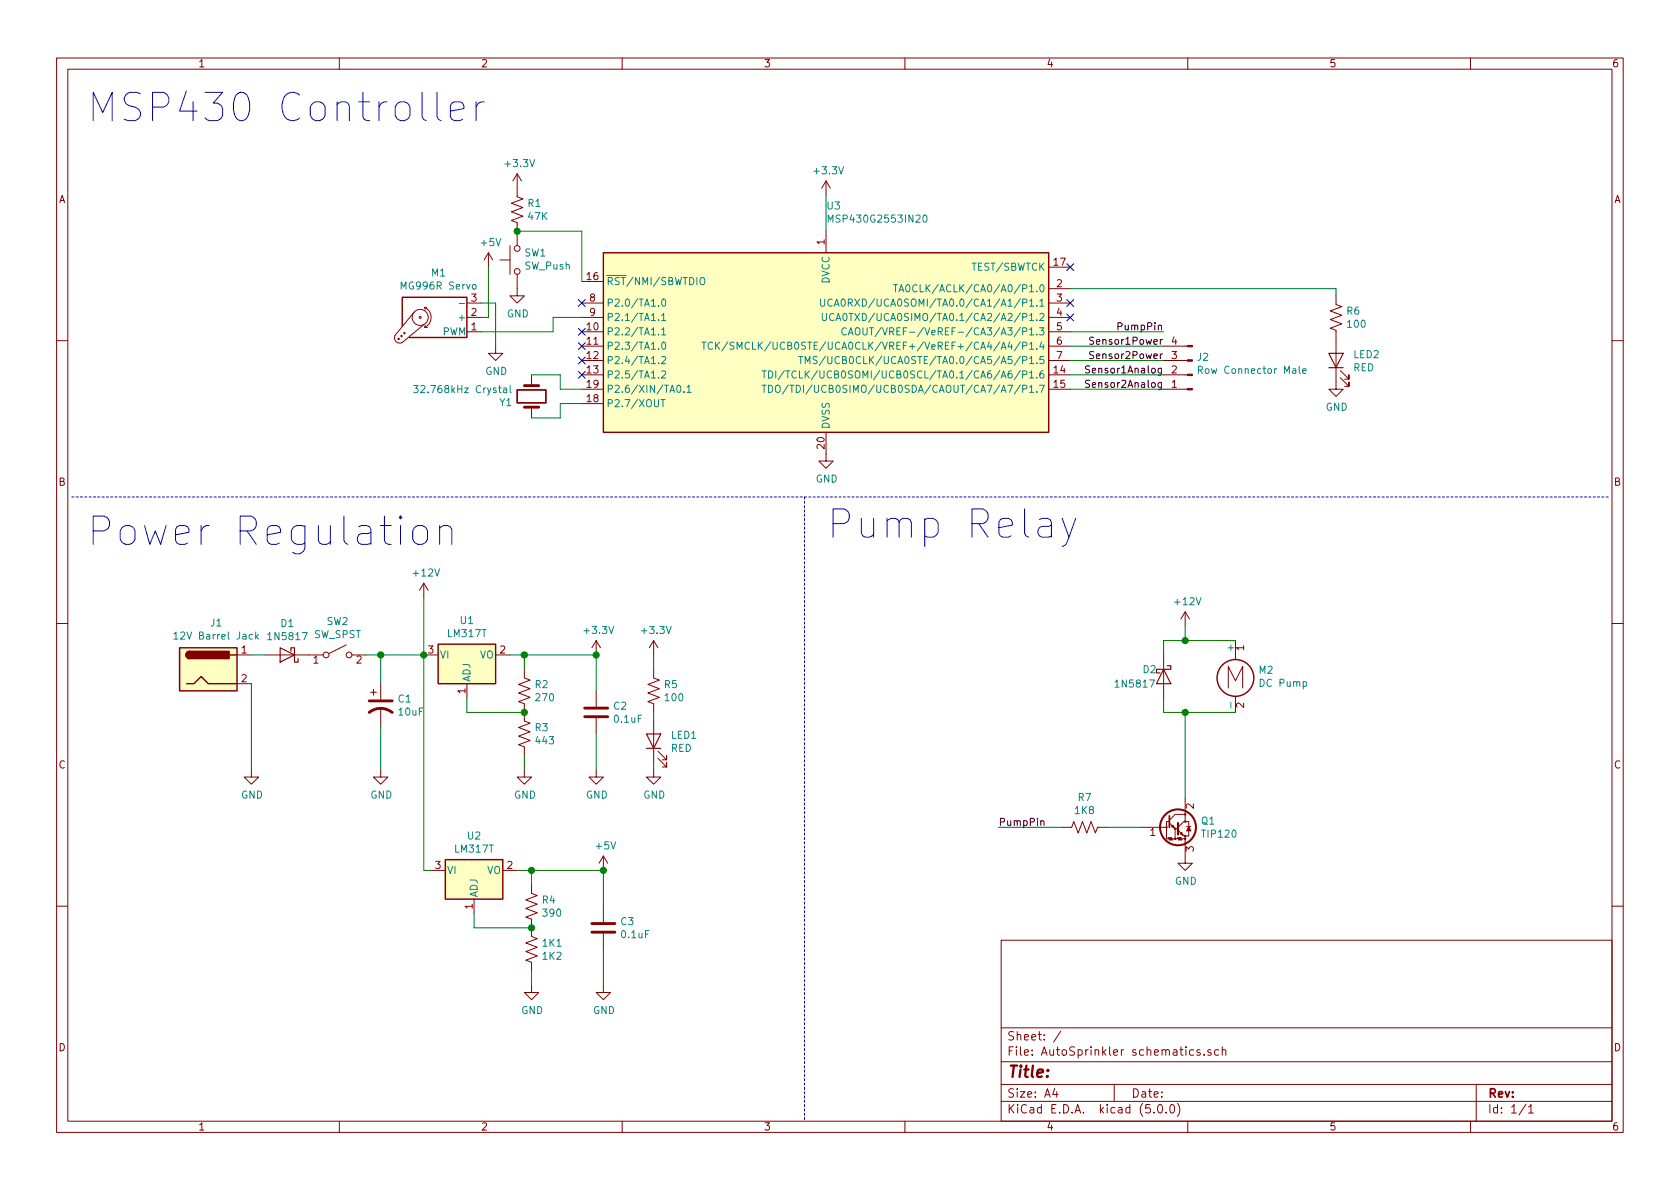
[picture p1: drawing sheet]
<svg xmlns="http://www.w3.org/2000/svg" width="297mm" height="210mm" viewBox="0 0 297 210" stroke-linecap="round" stroke-linejoin="round" font-family="sans-serif">
<g fill="none" stroke="#840000" stroke-width=".18">
<path d="M10 10.3h277v189.9h-277zM12 12.2h273v186.1h-273zM60 10.3v1.9M110 10.3v1.9M160 10.3v1.9M210 10.3v1.9M260 10.3v1.9M91.4 30.7v4.1l1.1 .4-2.1 .7 2.1 .8-2.1 .8 2.1 .7-2.1 .8 1 .4v4M91.4 30.7l-.7 1.3M91.4 30.7l.8 1.3M146 32v2.5M146 32l-.7 1.3"/>
<path d="M146 32l.8 1.3M73.3 55.1l-3.5 4.2a.95 .95 0 0 0 .2 1.1 .95 .95 0 0 0 1.1 .2l3.8-3.2M75.1 54.4a1.94 1.94 0 0 1 1.1 1.7 1.94 1.94 0 0 1-1.1 1.8M75.1 54.4h.3M75.1 54.4l.1 .3M75.1 57.9h.5M75.2 57.5l-.1 .4M82.5 58.7h2.6M82.5 53.6h2.6M82.5 56.1h2.6M86.4 44.7l-.8 1.3M86.4 44.7v2.5"/>
<path d="M86.4 44.7l.7 1.3M88.4 46h1.8M90.2 43.4v5.1M91.4 48.5v3.8h1.3l-1.3 1.3-1.2-1.3h1.2M102.9 58.7h3.8M102.9 49.8h3.8M102.9 53.6h3.8M102.9 56.1h3.8M146 40.9v3.8M185.4 58.7h3.8M185.4 47.2h3.8M185.4 51h3.8"/>
<path d="M185.4 53.6h3.8M185.4 56.1h3.8M236.2 52.3v1.5l1 .4-2 .8 2 .7-2 .8 2 .8-2 .7 1 .4v10.4h1.3l-1.3 1.3-1.3-1.3h1.3M10 60.2h2M87.6 61.2v1.3h1.3l-1.3 1.2-1.2-1.2h1.2M94 66.3v1.9M94 72v1.9M102.9 61.2h3.8M102.9 63.7h3.8M102.9 66.3h3.8M102.9 68.8h3.8M102.9 71.4h3.8"/>
<path d="M146 76.4v5.1h1.3l-1.3 1.3-1.2-1.3h1.2M185.4 61.2h3.8M185.4 63.7h3.8M185.4 66.3h3.8M185.4 68.8h3.8M205.7 61.2h4.3M205.7 63.7h4.3M205.7 66.3h4.3M205.7 68.8h4.3M237 66.8l1.5 1.5v-.7v.7h-.8M237 65.5l1.5 1.6v-.8v.8h-.8M285 60.2h2"/>
<path d="M10 110.3h2M41.9 115.8h2.5M47 115.8h10.1M61.2 114l-3 1.6M62.2 115.8h2.6M74.9 115.8h2.6M74.9 103.1l-.7 1.3M74.9 103.1v2.6M74.9 103.1l.8 1.3M87.6 115.8h2.6M92.7 118.4v1.5l1 .4-2 .7 2 .8-2 .7 2 .8-2 .8 1 .4v3l1 .4-2 .7 2 .8-2 .8 2 .7-2 .8 1 .4v1.5M105.4 113.3l-.8 1.2"/>
<path d="M105.4 113.3v2.5M105.4 113.3l.8 1.2M115.6 118.4v1.5l1 .4-2 .7 2 .8-2 .7 2 .8-2 .8 1 .4v1.5M115.6 113.3v2.5M115.6 113.3l-.8 1.2M115.6 113.3l.7 1.2M205.7 115.8v7.6M209.5 108.2v2.5M209.5 108.2l-.7 1.3M209.5 108.2l.8 1.3M218.4 113.3v3.3M285 110.3h2"/>
<path d="M41.9 120.9h2.5M44.4 136.1v1.3h1.3l-1.3 1.3-1.2-1.3h1.2M65.5 122.4h1M66 121.9v1M67.3 136.1v1.3h1.3l-1.3 1.3-1.3-1.3h1.3M67.3 120.9v2.8M67.3 125.2v3.3M82.5 120.9v2.5M92.7 136.1v1.3h1.3l-1.3 1.3-1.3-1.3h1.3M105.4 136.1v1.3h1.3l-1.3 1.3-1.3-1.3h1.3M105.4 122.2v2.8M105.4 127v2.8"/>
<path d="M115.6 136.1v1.3h1.2l-1.2 1.3-1.3-1.3h1.3M115.6 127.2v7.7M116.3 134.1l1.6 1.5v-.7v.7h-.8M116.3 132.8l1.6 1.6v-.8v.8h-.8M217.2 121.7v-3.8l1.2 2.5 1.3-2.5v3.8M218.4 123.1v2.9M76.2 153.9h2.5M83.8 159v2.5M88.9 153.9h2.5M94 156.5v1.5l1 .4-2 .7 2 .8-2 .7 2 .8-2 .8 1 .4v3l1 .4-2 .7 2 .8-2 .8 2 .7-2 .8 1 .4v1.5M106.7 151.4v2.5M106.7 151.4l-.8 1.2"/>
<path d="M106.7 151.4l.7 1.2M188 146.3h1.5l.4-1 .7 2 .8-2 .8 2 .7-2 .8 2 .4-1h1.5M201.9 146.3h4.2M206.8 145.5l1 1.1h.5M206.8 145.3h-.6v3h.3l.1-.2 .2 .5 .1-.5 .1 .5 .1-.5 .2 .5 .1-.3h.4M206.8 145l1-1h1.7v1.3h-.2l-1 1M207.1 146.2l.3-.3 .2 .5zM207.8 146.6v1.7h.4l.1-.2 .1 .5 .1-.5 .2 .5 .1-.5 .1 .5 .1-.3h.5M208.3 146.8l1 1h.2v.5M208.7 147.4l.2-.2 .3 .5zM209.5 148.3v4.3h1.3l-1.3 1.3-1.2-1.3h1.2M209.5 141.2v2.7"/>
<path d="M209.5 145.3h.7v.9M209.8 146.2h.8M210.2 146.9v.9h-.7M10 160.2h2M94 174.2v1.3h1.2l-1.2 1.3-1.3-1.3h1.3M106.7 174.2v1.3h1.2l-1.2 1.3-1.3-1.3h1.3M106.7 160.3v2.8M106.7 165.1v2.8M177 166.3h108v32h-108zM285 160.2h2M60 198.3v1.9M110 198.3v1.9"/>
<path d="M160 198.3v1.9M177 194.8h108M177 191.8h108M177 187.8h108M177 181.8h108M186.5 192.5l-.4 1h1M186.8 193v1M187.6 182.3l-1.3 2M197 191.8v3M204 196.7v.1M204.8 195.5l.4-.2a.94 .94 0 0 1 0 1.5 .79 .79 0 0 1-.4-1.3zM206.2 196.7v.1"/>
<path d="M207 195.4l.3-.1a.94 .94 0 0 1 0 1.5 .82 .82 0 0 1-.3-1.4zM208.2 195.1a1.71 1.71 0 0 1 0 2.3M210 198.3v1.9M211 185.7l-.4-.1-.3 .3 .1 .6 .2 .1 .4-.1M212.2 185.7l-.4-.1-.2 .2 .1 .2 .5 .2v.3h-.6M212.9 186.5v.1M214.1 185.7l-.4-.1-.2 .2 .1 .2 .5 .2v.3h-.6M215.5 185.7l-.5-.1-.2 .3v.6l.2 .1 .5-.1M216.1 185.7l.2-.1 .4 .1v.9M216.1 185.1v1.5M260 198.3v1.9M261 191.8v6.5"/>
<path d="M269.8 195.2l-1.2 2M270.3 195.8l.4-.5v1.5M270.3 196.8h.8"/>
<circle cx="70.5" cy="59.9" r=".13"/>
<circle cx="71" cy="59.4" r=".13"/>
<circle cx="71.5" cy="58.9" r=".13"/>
<circle cx="74.3" cy="56.1" r=".18"/>
<circle cx="74.3" cy="56.1" r="1.42"/>
<circle cx="91.4" cy="43.9" r=".51"/>
<circle cx="91.4" cy="48" r=".51"/>
<circle cx="57.7" cy="115.8" r=".51"/>
<circle cx="61.7" cy="115.8" r=".51"/>
<circle cx="206.2" cy="146.3" r=".13"/>
<circle cx="207.8" cy="146.6" r=".13"/>
<circle cx="207.8" cy="148.3" r=".13"/>
<circle cx="209.5" cy="148.3" r=".13"/>
<circle cx="209.5" cy="145.3" r=".13"/>
<circle cx="209.5" cy="147.8" r=".13"/>
<circle cx="209.5" cy="144" r=".13"/>
</g>
<g fill="#ffffc2" stroke="#ffffc2" stroke-width=".18">
<path d="M106.7 44.7h78.7v31.7h-78.7z"/>
<path d="M31.7 114.5h10.2v7.7h-10.2z"/>
<path d="M77.5 113.9h10.1v7h-10.1z"/>
<path d="M78.7 152h10.2v7h-10.2z"/>
</g>
<g fill="none" stroke="#840000" stroke-width=".25">
<path d="M71.1 57.7v-5.1h11.4v7.1h-10.1M106.7 44.7h78.7v31.7h-78.7zM31.7 114.5h10.2v7.7h-10.2zM33.5 115.2a.63 .63 0 0 0-.6 .6 .63 .63 0 0 0 .6 .7M40.6 115.8h1.3M77.5 113.9h10.1v7h-10.1zM33 120.9h1.3l1.3-1.3 1.2 1.3h5.1M78.7 152h10.2v7h-10.2z"/>
<circle cx="218.4" cy="119.9" r="3.3"/>
</g>
<g fill="none" stroke="#008484" stroke-width=".18">
<path d="M146.4 39.3v-1.3l.4 .9 .5-.9v1.3M163.3 38.1l.2-.1a.67 .67 0 0 1 .4 .7 .67 .67 0 0 1-.4 .6l-.3-.5zM81.2 53.7h.9M83.6 50.3h.3l.2 .1v.7h-.3l-.3-.2zM116.4 59.1v.1M116.4 56.6v.1M117 58.3l.3-.3v1.2M117 55.8l.3-.4v1.3M117 59.2h.7M117 56.7h.7M117.1 53l.2-.1a.69 .69 0 0 1 .4 .6 .69 .69 0 0 1-.4 .6l-.3-.2v-.2zM123.8 49.2l.3-.1a.45 .45 0 0 1 .5 .4v.4l-.2 .4h-.4a1.07 1.07 0 0 1-.2-1.1z"/>
<path d="M145.1 52.9v1l.2 .2h.4l.1-.2v-1M145.4 55.4v1.1l.2 .2 .4-.1 .1-.1v-1.1M147.1 53a.6 .6 0 0 0-.8 .4 .6 .6 0 0 0 .6 .7l.2-.1M147.4 55.5a.6 .6 0 0 0-.8 .5 .6 .6 0 0 0 .6 .7l.2-.1M147.5 54.1l.4-1.2 .5 1.2M147.6 53.8h.6M147.8 56.7l.4-1.3 .5 1.3M147.9 56.3h.6M148.8 53l.2-.1a.67 .67 0 0 1 .5 .6 .67 .67 0 0 1-.5 .6l-.2-.2-.1-.2zM149.1 55.5l.2-.1a.67 .67 0 0 1 .5 .7 .67 .67 0 0 1-.5 .6l-.2-.2-.1-.3zM149.6 58.1a.6 .6 0 0 0-.8 .4 .6 .6 0 0 0 .6 .7l.2-.1M150 59.2l.4-1.2 .4 1.2"/>
<path d="M150.1 58.9h.6M151.3 58.1a.45 .45 0 0 1 .7 0 .88 .88 0 0 1-.3 1.1h-.3a1.07 1.07 0 0 1-.1-1.1zM152.6 58v1l.2 .2h.3l.2-.2v-1M153.7 58h.8M154.1 58v1.2M158 50.3h.7M158.3 50.3v1.3M158.9 51.6l.5-1.3 .4 1.3M159.1 51.3h.6M160.3 50.5l.2-.2a.67 .67 0 0 1 .4 .7 .67 .67 0 0 1-.4 .6l-.3-.2-.1-.3zM73.1 68.2h.8l-.4 .5 .4 .1v.5l-.2 .1-.6-.1M89 68.7h.5l.1 .7"/>
<path d="M89.6 68.9l-.4 .1-.2 .1v.3h.6M90.2 68.2v1.1l.2 .1M116.9 70.7h.7M117 63.2l.5-.2 .2 .4v.2l-.8 .7h.8M117 65.7l.5-.1 .2 .3v.2l-.8 .7h.8M117.1 60.6l.2-.1a.69 .69 0 0 1 .4 .6 .69 .69 0 0 1-.4 .7l-.3-.3v-.2zM117.2 70.7v1.2M119.8 68.2l.2-.1a.69 .69 0 0 1 .4 .7 .69 .69 0 0 1-.4 .6l-.2-.1-.1-.4zM120.9 69.3v.1M121.5 68.5l.3-.4v1.3M121.5 69.4h.7M124.1 60.5h.7"/>
<path d="M124.5 60.5v1.3M126 60.6a.6 .6 0 0 0-.9 .4 .6 .6 0 0 0 .6 .8l.3-.2M126.5 60.5v1.3M126.7 61.1l.6 .7M127.3 60.5l-.8 .7M128.7 60.4l-1.1 1.7M129.8 60.6l-.5-.1-.2 .1v.3l.1 .2 .5 .1 .1 .3-.3 .3-.4-.1M130.3 61.8v-1.3l.5 .9 .4-.9v1.3M132.5 60.6a.6 .6 0 0 0-.8 .4 .6 .6 0 0 0 .6 .8l.2-.2M134.7 65.6h.8M134.7 68.1h.8M135.1 65.6v1.2"/>
<path d="M135.1 68.1v1.3M135.9 65.6a.64 .64 0 0 1 .7 .6 .64 .64 0 0 1-.7 .6zM135.9 68.1a.64 .64 0 0 1 .7 .7 .64 .64 0 0 1-.7 .6zM137.2 68.3a.45 .45 0 0 1 .7 0 .88 .88 0 0 1-.3 1.1l-.3-.1a1.07 1.07 0 0 1-.1-1zM137.2 65.6v1.2M138.7 65.5l-1.1 1.7M138.9 65.6h.7M139.3 65.6v1.2M139.4 68.1l-1.1 1.6M139.6 68.1h.8M140 68.1v1.3M140.8 65.7a.6 .6 0 0 0-.8 .4 .6 .6 0 0 0 .6 .7l.2-.1"/>
<path d="M141.2 63h.7M141.4 65.6v1.2h.5M141.6 63v1.3M142.4 64.3v-1.3l.4 1 .4-1v1.3M144.5 63.1l-.5-.1-.2 .2v.3l.6 .3 .1 .3-.3 .2h-.4M145.9 63l-1 1.6M146.4 63v1.1l.2 .2h.4l.1-.2v-1.1M184.1 60.4l-.3 .9h.8M211.9 65.4h.6v-.5l-.1-.1h-.5v1.2M229.7 64.8v1.1l.2 .1M230.3 65.6l.6-.1v-.3h-.4l-.2 .2 .1 .6h.5M30.7 112.1l.4-.3v1.2"/>
<path d="M30.7 113h.8M45.2 111.8v1.2M45.3 112.5l.4 .5M45.7 112.2l-.5 .5"/>
</g>
<path d="M91.4 69h5.1v2.2h-5.1zM206.8 144.3v2" fill="none" stroke="#840000" stroke-width=".3"/>
<path d="M92.7 72h2.5M92.7 68.2h2.5M65.3 126a3.3 3.3 0 0 1 4 0M65.3 123.9h4M103.4 126.7h4M103.4 125.2h4M104.6 164.8h4.1M104.6 163.3h4.1" fill="none" stroke="#840000" stroke-width=".51"/>
<path d="M234.9 62.5h2.6l-1.3 2.5zM234.9 65h2.6M49.5 114.5l2.6 1.3-2.6 1.3zM51.4 115.2v-.7h.7v2.6h.6v-.6M205.7 118.4l1.3 2.5h-2.5zM206.4 117.7h.6v.7h-2.5v.6h.6M114.3 129.8h2.5l-1.2 2.5zM114.3 132.3h2.5" fill="none" stroke="#840000" stroke-width=".2"/>
<g fill="none" stroke="#000084" stroke-width=".18">
<path d="M102.3 58.1l1.2 1.2M102.3 53l1.2 1.2M103.5 58.1l-1.2 1.2M103.5 53l-1.2 1.2M188.6 53l1.2 1.2M188.6 55.5l1.2 1.2M188.6 46.6l1.2 1.2M189.8 53l-1.2 1.2M189.8 55.5l-1.2 1.2M189.8 46.6l-1.2 1.2M102.3 65.7l1.2 1.2M102.3 63.1l1.2 1.3"/>
<path d="M102.3 60.6l1.2 1.2M103.5 65.7l-1.2 1.2M103.5 63.1l-1.2 1.3M103.5 60.6l-1.2 1.2"/>
</g>
<g fill="none" stroke="#008400" stroke-width=".18">
<path d="M146 34.5v6.4M85.1 53.6h2.5v7.6M86.4 47.2v8.9h-1.3M91.4 40.9h11.5v8.9M102.9 56.1h-5.1v2.6h-12.7M189.2 58.7h16.5M189.2 51h47v1.3M94 66.3h5.1v2.5h3.8M102.9 71.4h-3.8v2.5h-5.1M189.2 68.8h16.5M189.2 63.7h16.5M189.2 61.2h16.5"/>
<path d="M189.2 66.3h16.5M44.4 115.8h2.6M64.8 115.8h10.1M67.3 115.8v5.1M74.9 105.7v48.2h1.3M90.2 115.8h15.2v6.4M92.7 115.8v2.6M115.6 115.8v2.6M209.5 110.7v2.6M218.4 113.3h-12.7v2.5M44.4 120.9v15.2M67.3 128.5v7.6"/>
<path d="M82.5 123.4v2.6h10.2M92.7 133.6v2.5M105.4 129.8v6.3M115.6 126v1.2M115.6 134.9v1.2M205.7 123.4v2.6h12.7M209.5 126v15.2M91.4 153.9h15.3v6.4M94 153.9v2.6M176.5 146.3h11.5M195.6 146.3h6.3M83.8 161.5v2.6h10.2"/>
<path d="M94 171.7v2.5M106.7 167.9v6.3"/>
</g>
<path d="M193.4 59.7l-.5-.1-.2 .1 .1 .5 .5 .2 .1 .2-.3 .3-.4-.1M192.7 67.3l-.5-.1-.2 .2v.3l.5 .3 .2 .3-.3 .2-.5-.1M192.7 64.8l-.5-.1-.2 .1v.4l.5 .2 .2 .3-.3 .3-.5-.1M193.4 62.2l-.5-.1-.2 .2 .1 .4 .5 .2 .1 .3-.3 .2h-.4M184 145.3l.2-.2 .3 .1 .1 .8" fill="none" stroke="#000" stroke-width=".18"/>
<g fill="#008400" stroke="#008400" stroke-width=".25">
<circle cx="91.4" cy="40.9" r=".51"/>
<circle cx="67.3" cy="115.8" r=".51"/>
<circle cx="92.7" cy="126" r=".51"/>
<circle cx="92.7" cy="115.8" r=".51"/>
<circle cx="105.4" cy="115.8" r=".51"/>
<circle cx="94" cy="164.1" r=".51"/>
<circle cx="94" cy="153.9" r=".51"/>
<circle cx="106.7" cy="153.9" r=".51"/>
<circle cx="74.9" cy="115.8" r=".51"/>
<circle cx="209.6" cy="113.3" r=".51"/>
<circle cx="209.6" cy="126" r=".51"/>
</g>
<g fill="#840000" stroke="#840000" stroke-width=".25">
<path d="M33.1 115.4l.4-.2v1.3a.64 .64 0 0 1-.6-.4 .64 .64 0 0 1 .2-.7z"/>
<path d="M33.5 115.2h7v1.3h-7z"/>
</g>
<circle cx="208.3" cy="146.3" r="3.2" fill="none" stroke="#840000" stroke-width=".36"/>
<path d="M208.3 145.5v2.1" fill="none" stroke="#840000" stroke-width=".38"/>
<g fill="#840000" stroke="#840000" stroke-width=".18">
<path d="M210.2 146.2l.4 .7h-.8z"/>
<path d="M210 61.1h.8v.2h-.8z"/>
<path d="M210 63.6h.8v.3h-.8z"/>
<path d="M210 66.2h.8v.2h-.8z"/>
<path d="M210 68.7h.8v.3h-.8z"/>
</g>
<path d="M77.3 16.3v4.3l.2 .5 .5 .2M79.6 19.7l2.4-.5v-.5l-.2-.5-.5-.2h-1l-.4 .2-.3 .5v1.9l.3 .5 .4 .2h1l.5-.2M84.2 18v3.3M85.6 18a1.23 1.23 0 0 0-1.4 .9M73.4 93.2a1.39 1.39 0 0 1 2.2 .7v1.4a1.36 1.36 0 0 1-1.3 1 1.36 1.36 0 0 1-1.3-1v-1.4zM77.7 93.4a1.25 1.25 0 0 1 2.2 .2v2.7M77.7 92.9v3.4M187.8 91.7l1.2 3.3M190.2 91.7l-1.7 4.5-.7 .5" fill="none" stroke="#0000c2" stroke-width=".18"/>
<path d="M12.7 87.9h271.8M142.2 87.9v110.5" fill="none" stroke="#0000c2" stroke-width=".18" stroke-dasharray=".4 .4"/>
<g font-size="7" fill="#0000c2">
<text x="15.2" y="21.6">MSP430 Controller</text>
<text x="146" y="95.2">Pump Relay</text>
<text x="15.2" y="96.5">Power Regulation</text>
</g>
<text font-size="2.8" fill="#840000" x="178" y="190.5">Title:</text>
<g font-size="2.1" fill="#840000">
<text x="178" y="184">Sheet: /</text>
<text x="178" y="186.7">File: AutoSprinkler schematics.sch</text>
<text x="178" y="196.9">KiCad E.D.A. kicad (5.0.0)</text>
<text x="178" y="194.1">Size: A4</text>
<text x="200" y="194.1">Date:</text>
<text x="263" y="194.1">Rev:</text>
<text x="263" y="196.9">Id: 1/1</text>
</g>
<g font-size="1.8" fill="#840000">
<text x="35" y="11.9">1</text>
<text x="85" y="11.9">2</text>
<text x="135" y="11.9">3</text>
<text x="185" y="11.9">4</text>
<text x="235" y="11.9">5</text>
<text x="285" y="11.9">6</text>
<text x="10.4" y="35.9">A</text>
<text x="285.4" y="35.9">A</text>
<text x="145.8" y="43.3" transform="rotate(-90 145.8 43.3)">1</text>
<text x="186.4" y="47">17</text>
<text x="83.3" y="53.3">3</text>
<text x="103.8" y="49.5">16</text>
<text x="104.3" y="53.3">8</text>
<text x="186.8" y="50.8">2</text>
<text x="186.8" y="53.3">3</text>
<text x="83.3" y="58.4">1</text>
<text x="83.3" y="55.9">2</text>
<text x="103.8" y="58.4">10</text>
<text x="104.3" y="55.9">9</text>
<text x="186.8" y="55.9">4</text>
<text x="186.8" y="58.4">5</text>
<text x="103.8" y="61">11</text>
<text x="103.8" y="63.5">12</text>
<text x="186.8" y="61">6</text>
<text x="186.8" y="63.5">7</text>
<text x="207.2" y="63.5">3</text>
<text x="207.2" y="61">4</text>
<text x="103.8" y="66">13</text>
<text x="103.8" y="71.1">18</text>
<text x="103.8" y="68.6">19</text>
<text x="186.4" y="66">14</text>
<text x="186.4" y="68.6">15</text>
<text x="207.2" y="68.6">1</text>
<text x="207.2" y="66">2</text>
<text x="145.8" y="79.3" transform="rotate(-90 145.8 79.3)">20</text>
<text x="10.4" y="85.9">B</text>
<text x="285.4" y="85.9">B</text>
<text x="42.7" y="115.6">1</text>
<text x="55.4" y="117.3">1</text>
<text x="63" y="117.3">2</text>
<text x="75.7" y="115.6">3</text>
<text x="88.4" y="115.6">2</text>
<text x="220" y="115" transform="rotate(-90 220 115)">1</text>
<text x="42.7" y="120.6">2</text>
<text x="82.3" y="122.7" transform="rotate(-90 82.3 122.7)">1</text>
<text x="220" y="125.2" transform="rotate(-90 220 125.2)">2</text>
<text x="10.4" y="135.9">C</text>
<text x="285.4" y="135.9">C</text>
<text x="211.1" y="143" transform="rotate(-90 211.1 143)">2</text>
<text x="203.4" y="147.8">1</text>
<text x="77" y="153.7">3</text>
<text x="89.7" y="153.7">2</text>
<text x="211.1" y="150.6" transform="rotate(-90 211.1 150.6)">3</text>
<text x="83.6" y="160.8" transform="rotate(-90 83.6 160.8)">1</text>
<text x="10.4" y="185.9">D</text>
<text x="285.4" y="185.9">D</text>
<text x="35" y="199.9">1</text>
<text x="85" y="199.9">2</text>
<text x="135" y="199.9">3</text>
<text x="185" y="199.9">4</text>
<text x="235" y="199.9">5</text>
<text x="285" y="199.9">6</text>
</g>
<g font-size="1.8" fill="#008484">
<text x="89.5" y="29.6">+3.3V</text>
<text x="144.1" y="30.8">+3.3V</text>
<text x="93.4" y="36.6">R1</text>
<text x="93.4" y="38.9">47K</text>
<text x="146.3" y="37.1">U3</text>
<text x="147.2" y="39.4">MSP430G2553IN20</text>
<text x="85.1" y="43.5">+5V</text>
<text x="92.8" y="45.4">SW1</text>
<text x="92.8" y="47.7">SW_Push</text>
<text x="172.1" y="47.9">TEST/SBWTCK</text>
<text x="71.3" y="51.2">MG996R Servo</text>
<text x="76.3" y="48.9">M1</text>
<text x="107.2" y="50.4">RST/NMI/SBWTDIO</text>
<text x="146.7" y="50.2" transform="rotate(-90 146.7 50.2)">DVCC</text>
<text x="161.6" y="51.7">TA0CLK/ACLK/CA0/A0/P1.0</text>
<text x="78.2" y="59.3">PWM</text>
<text x="81.5" y="56.8">+</text>
<text x="89.6" y="56.1">GND</text>
<text x="107.2" y="59.3">P2.2/TA1.1</text>
<text x="107.2" y="54.2">P2.0/TA1.0</text>
<text x="107.2" y="56.8">P2.1/TA1.1</text>
<text x="150.3" y="54.2">UCA0RXD/UCA0SOMI/TA0.0/CA1/A1/P1.1</text>
<text x="150.5" y="56.8">UCA0TXD/UCA0SIMO/TA0.1/CA2/A2/P1.2</text>
<text x="155.1" y="59.3">CAOUT/VREF-/VeREF-/CA3/A3/P1.3</text>
<text x="238.2" y="55.6">R6</text>
<text x="238.4" y="58">100</text>
<text x="107.2" y="61.8">P2.3/TA1.0</text>
<text x="107.2" y="64.4">P2.4/TA1.2</text>
<text x="132.4" y="61.8">TCK/SMCLK/UCB0STE/UCA0CLK/VREF+/VeREF+/CA4/A4/P1.4</text>
<text x="147.3" y="64.4">TMS/UCB0CLK/UCA0STE/TA0.0/CA5/A5/P1.5</text>
<text x="211.7" y="63.8">J2</text>
<text x="239.3" y="65.7">RED</text>
<text x="239.3" y="63.3">LED2</text>
<text x="74.2" y="69.5">32.768kHz Crystal</text>
<text x="85.8" y="66.3">GND</text>
<text x="88.4" y="71.8">Y1</text>
<text x="107.2" y="66.9">P2.5/TA1.2</text>
<text x="107.2" y="69.5">P2.6/XIN/TA0.1</text>
<text x="141.3" y="69.5">TDO/TDI/UCB0SIMO/UCB0SDA/CAOUT/CA7/A7/P1.7</text>
<text x="142" y="66.9">TDI/TCLK/UCB0SOMI/UCB0SCL/TA0.1/CA6/A6/P1.6</text>
<text x="212.6" y="66.1">Row Connector Male</text>
<text x="107.2" y="72">P2.7/XOUT</text>
<text x="146.7" y="75.9" transform="rotate(-90 146.7 75.9)">DVSS</text>
<text x="234.4" y="72.6">GND</text>
<text x="144.2" y="85.3">GND</text>
<text x="73.2" y="101.9">+12V</text>
<text x="207.8" y="107">+12V</text>
<text x="31.6" y="113.1">12V Barrel Jack</text>
<text x="37.3" y="110.8">J1</text>
<text x="47.7" y="113.2">1N5817</text>
<text x="49.7" y="110.9">D1</text>
<text x="55.5" y="112.8">SW_SPST</text>
<text x="57.8" y="110.5">SW2</text>
<text x="79.3" y="112.7">LM317T</text>
<text x="81.4" y="110.4">U1</text>
<text x="103.5" y="112.1">+3.3V</text>
<text x="113.6" y="112.1">+3.3V</text>
<text x="77.7" y="116.5">VI</text>
<text x="84.8" y="116.5">VO</text>
<text x="202.1" y="119">D2</text>
<text x="218.2" y="115.1" transform="rotate(-90 218.2 115.1)">+</text>
<text x="222.6" y="119.1">M2</text>
<text x="70.4" y="124.2">C1</text>
<text x="83.2" y="120.6" transform="rotate(-90 83.2 120.6)">ADJ</text>
<text x="94.6" y="121.7">R2</text>
<text x="94.8" y="124">270</text>
<text x="108.5" y="125.5">C2</text>
<text x="117.5" y="121.7">R5</text>
<text x="117.7" y="124">100</text>
<text x="197.5" y="121.6">1N5817</text>
<text x="218.2" y="125" transform="rotate(-90 218.2 125)">-</text>
<text x="222.9" y="121.5">DC Pump</text>
<text x="70.6" y="126.5">10uF</text>
<text x="94.6" y="129.3">R3</text>
<text x="94.8" y="131.6">443</text>
<text x="108.7" y="127.8">0.1uF</text>
<text x="118.7" y="130.7">LED1</text>
<text x="118.6" y="133">RED</text>
<text x="42.6" y="141.2">GND</text>
<text x="65.5" y="141.2">GND</text>
<text x="90.9" y="141.2">GND</text>
<text x="103.6" y="141.2">GND</text>
<text x="113.7" y="141.2">GND</text>
<text x="190.1" y="144">1K8</text>
<text x="190.7" y="141.7">R7</text>
<text x="82.7" y="148.5">U2</text>
<text x="212.4" y="145.8">Q1</text>
<text x="212.7" y="148.1">TIP120</text>
<text x="79" y="154.6">VI</text>
<text x="80.5" y="150.8">LM317T</text>
<text x="86.1" y="154.6">VO</text>
<text x="105.5" y="150.2">+5V</text>
<text x="84.5" y="158.7" transform="rotate(-90 84.5 158.7)">ADJ</text>
<text x="95.9" y="159.8">R4</text>
<text x="207.7" y="156.5">GND</text>
<text x="96" y="167.4">1K1</text>
<text x="96.1" y="162.1">390</text>
<text x="109.8" y="163.6">C3</text>
<text x="110" y="165.9">0.1uF</text>
<text x="96" y="169.7">1K2</text>
<text x="92.2" y="179.3">GND</text>
<text x="104.9" y="179.3">GND</text>
</g>
<g font-size="1.8">
<text x="198.1" y="58.4">PumpPin</text>
<text x="193.4" y="63.5">Sensor2Power</text>
<text x="193.4" y="61">Sensor1Power</text>
<text x="192.8" y="68.6">Sensor2Analog</text>
<text x="192.8" y="66">Sensor1Analog</text>
<text x="176.5" y="146">PumpPin</text>
</g>
</svg>
